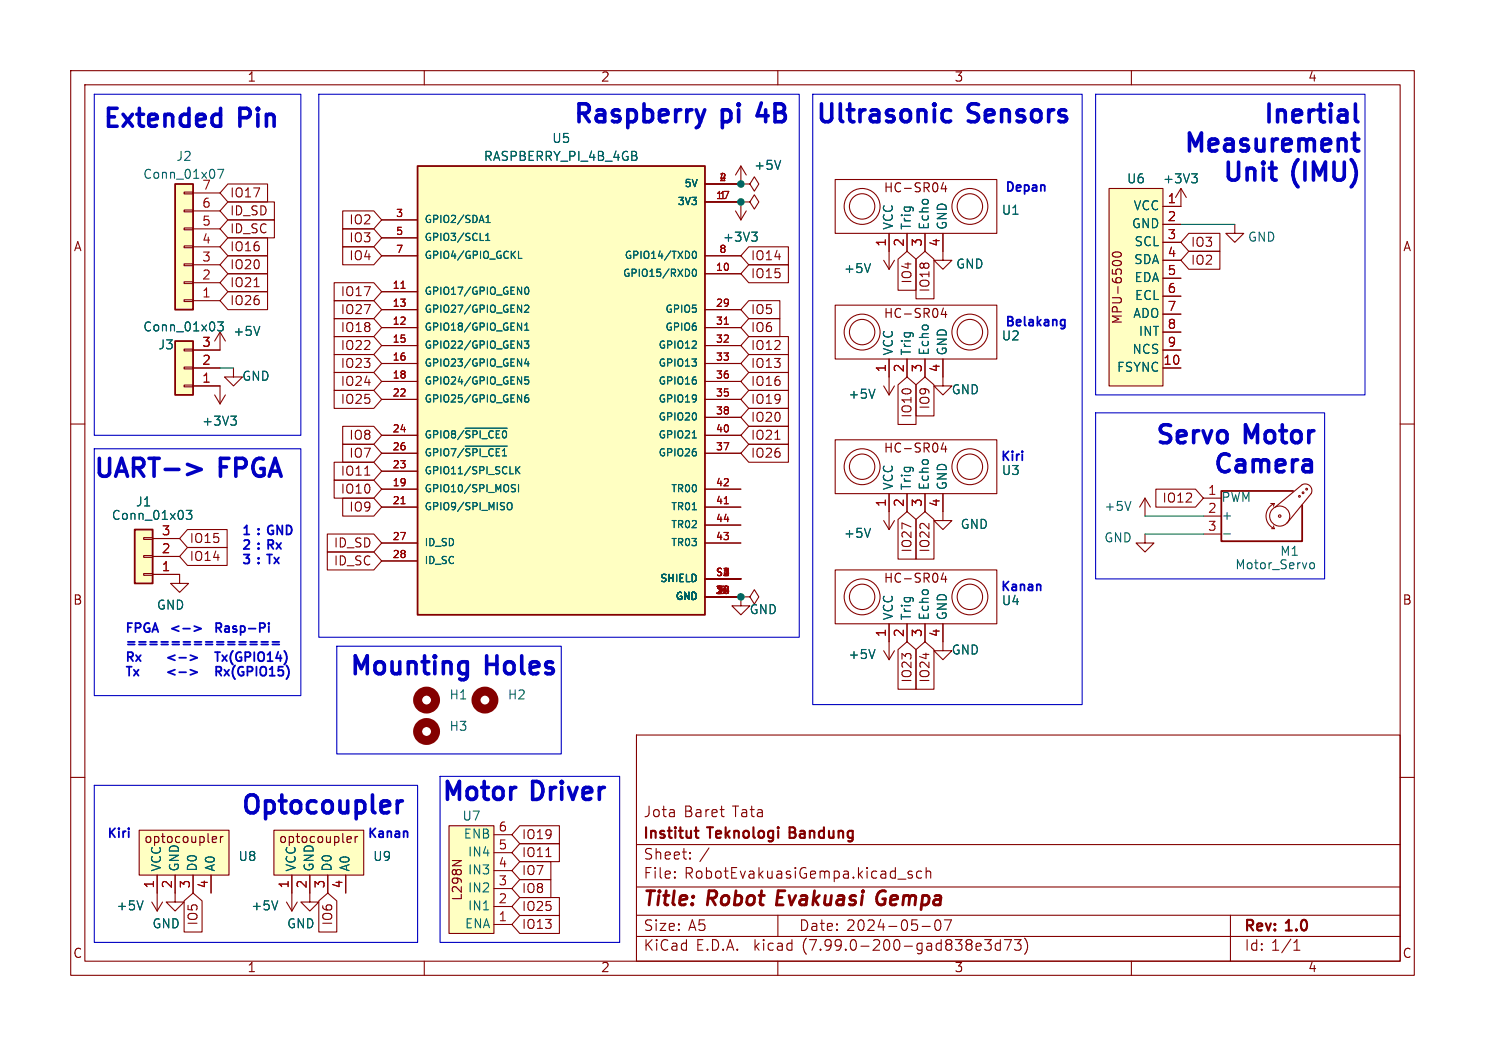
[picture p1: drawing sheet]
<svg xmlns="http://www.w3.org/2000/svg" width="210mm" height="148mm" viewBox="0 0 210 148" stroke-linecap="round" stroke-linejoin="round" font-family="sans-serif">
<g fill="none" stroke="#840000" stroke-width=".15">
<path d="M10 10h190v128h-190zM12 12h186v124h-186zM60 10v2M110 10v2M160 10v2M26 27.2h1.3v.2h-1.3zM26 29.7h1.3v.3h-1.3zM26 32.3h1.3v.2h-1.3zM26 34.8h1.3v.3h-1.3zM26 37.3h1.3v.3h-1.3zM26 39.9h1.3v.2h-1.3zM27.3 37.5h3.8"/>
<path d="M27.3 34.9h3.8M27.3 32.4h3.8M27.3 29.8h3.8M27.3 27.3h3.8M32.2 28.6h6.6v2.5h-6.6l-1.1-1.3zM32.2 26h5.6v2.6h-5.6l-1.1-1.3zM32.2 36.2h5.6v2.5h-5.6l-1.1-1.2zM32.2 33.7h5.6v2.5h-5.6l-1.1-1.3zM32.2 38.7h5.6v2.6h-5.6l-1.1-1.3zM32.2 31.1h6.6v2.6h-6.6l-1.1-1.3zM48.5 34.9h4.4l1.1 1.3-1.1 1.3h-4.4zM48.5 32.4h4.4l1.1 1.3-1.1 1.2h-4.4z"/>
<path d="M48.5 29.8h4.4l1.1 1.3-1.1 1.3h-4.4zM54 31.1h5.1M54 33.7h5.1M54 36.2h5.1M99.7 28.6h5.1M99.7 38.7h5.1M99.7 26h5.1M99.7 36.2h5.1M104 29.8l.8 1.3M104.8 26h1.2l.7-1 .6 1-.6 1.1-.7-1.1M104.8 26h.1M104.8 28.6h1.2l.7-1 .6 1-.6 1-.7-1"/>
<path d="M104.8 28.6h.1M104.8 23.5v2.5M104.8 28.6v2.5M104.8 23.5l-.8 1.3M104.8 23.5l.7 1.3M105.5 29.8l-.7 1.3M105.9 34.9h5.6v2.6h-5.6l-1.1-1.3zM105.9 37.5h5.6v2.5h-5.6l-1.1-1.3zM118.1 25.4h22.9v7.6h-22.9zM125 36.8l.7 1.3M125.7 33v5.1M126.5 36.8l-.8 1.3"/>
<path d="M127 36.7l1.3-1.1 1.2 1.1v4.4h-2.5zM128.3 33v2.6M129.5 36.7l1.3-1.1 1.3 1.1v5.6h-2.6zM130.8 33v2.6M133.3 33v3.8h1.3l-1.3 1.3-1.2-1.3h1.2M156.8 26.7h7.7v27.9h-7.7zM164.5 31.8h2.5M164.5 34.3h2.5M164.5 36.8h2.5M164.5 39.4h2.5M167 26.7l-.8 1.2M167 26.7v2.5h-2.5"/>
<path d="M167 26.7l.8 1.2M168.1 33h4.4v2.6h-4.4l-1.1-1.3zM168.1 35.6h4.4v2.5h-4.4l-1.1-1.3zM174.6 31.8v1.2h1.3l-1.3 1.3-1.2-1.3h1.2M10 60h2M26 42.4h1.3v.3h-1.3zM26 49.4h1.3v.3h-1.3zM26 51.9h1.3v.3h-1.3zM26 54.5h1.3v.2h-1.3zM27.3 54.6h3.8v2.6M27.3 42.5h3.8M27.3 40h3.8"/>
<path d="M27.3 52.1h3.8M30.4 55.9l.7 1.3M31.1 47l-.7 1.3M31.1 47v2.5h-3.8M31.1 47l.8 1.3M31.9 55.9l-.8 1.3M32.2 41.3h5.6v2.5h-5.6l-1.1-1.3zM33 52.1v1.2h1.3l-1.3 1.3-1.3-1.3h1.3M35.9 40.6h.8M47.3 42.5h5.6l1.1 1.3-1.1 1.3h-5.6zM47.3 40h5.6l1.1 1.3-1.1 1.2h-5.6zM47.3 47.6h5.6l1.1 1.3-1.1 1.3h-5.6z"/>
<path d="M47.3 55.2h5.6l1.1 1.3-1.1 1.3h-5.6zM47.3 45.1h5.6l1.1 1.3-1.1 1.2h-5.6zM47.3 50.2h5.6l1.1 1.2-1.1 1.3h-5.6zM47.3 52.7h5.6l1.1 1.3-1.1 1.2h-5.6zM54 41.3h5.1M54 46.4h5.1M54 43.8h5.1M54 48.9h5.1M54 51.4h5.1M54 54h5.1M54 56.5h5.1M99.7 46.4h5.1"/>
<path d="M99.7 43.8h5.1M99.7 48.9h5.1M99.7 51.4h5.1M99.7 54h5.1M99.7 56.5h5.1M99.7 59.1h5.1M105.9 55.2h5.6v2.6h-5.6l-1.1-1.3zM105.9 57.8h5.6v2.5h-5.6l-1.1-1.2zM105.9 52.7h5.6v2.5h-5.6l-1.1-1.2zM105.9 47.6h5.6v2.6h-5.6l-1.1-1.3zM105.9 50.2h5.6v2.5h-5.6l-1.1-1.3zM105.9 42.5h4.4v2.6h-4.4l-1.1-1.3z"/>
<path d="M105.9 45.1h4.4v2.5h-4.4l-1.1-1.2zM118.1 43.2h22.9v7.6h-22.9zM125 54.6l.7 1.3M125.7 50.8v5.1M126.5 54.6l-.8 1.3M127 54.5l1.3-1.2 1.2 1.2v5.6h-2.5zM128.3 50.8v2.5M129.5 54.5l1.3-1.2 1.3 1.2v4.4h-2.6zM130.8 50.8v2.5M133.3 50.8v3.8h1.3l-1.3 1.3-1.2-1.3h1.2M164.5 52.1h2.5M164.5 49.5h2.5"/>
<path d="M164.5 41.9h2.5M164.5 44.5h2.5M164.5 47h2.5M198 60h2M20.3 76.1h1.3v.2h-1.3zM20.3 78.6h1.3v.3h-1.3zM21.6 78.7h3.8M21.6 76.2h3.8M26.5 74.9h5.6v2.6h-5.6l-1.1-1.3zM26.5 77.5h5.6v2.5h-5.6l-1.1-1.3zM46.3 75.6h6.6l1.1 1.2-1.1 1.3h-6.6zM46.3 78.1h6.6l1.1 1.3-1.1 1.2h-6.6z"/>
<path d="M47.3 67.9h5.6l1.1 1.3-1.1 1.3h-5.6zM47.3 65.4h5.6l1.1 1.3-1.1 1.2h-5.6zM48.5 70.5h4.4l1.1 1.3-1.1 1.2h-4.4zM48.5 62.9h4.4l1.1 1.2-1.1 1.3h-4.4zM48.5 60.3h4.4l1.1 1.3-1.1 1.3h-4.4zM51.6 67.2h.7M54 69.2h5.1M54 71.8h5.1M54 66.7h5.1M54 61.6h5.1M54 64.1h5.1M54 76.8h5.1"/>
<path d="M54 79.4h5.1M99.7 69.2h5.1M99.7 71.8h5.1M99.7 61.6h5.1M99.7 64.1h5.1M99.7 76.8h5.1M99.7 74.3h5.1M105.9 62.9h5.6v2.5h-5.6l-1.1-1.3zM105.9 60.3h5.6v2.6h-5.6l-1.1-1.3zM109.6 62.2h.7M118.1 62.2h22.9v7.7h-22.9zM125 73.7l.7 1.2"/>
<path d="M125.7 69.9v5M126.5 73.7l-.8 1.2M127 73.5l1.3-1.1 1.2 1.1v5.6h-2.5zM128.3 69.9v2.5M129.5 73.5l1.3-1.1 1.3 1.1v5.6h-2.6zM130.8 69.9v2.5M133.3 69.9v3.8h1.3l-1.3 1.2-1.2-1.2h1.2M161.9 75.6v1.2h1.3l-1.3 1.3-1.2-1.3h1.2M161.9 70.5l-.7 1.3M161.9 70.5v2.5M161.9 70.5l.8 1.3M163.5 69.2h5.6l1.1 1.3-1.1 1.3h-5.6z"/>
<path d="M170.2 70.5h2.5M170.2 73h2.5M170.2 75.6h2.5M179.7 71.2h.5M179.8 74.8h.4M180.1 74.4l.1 .4M180.2 71.2a1.93 1.93 0 0 0-1.2 1.8 1.93 1.93 0 0 0 1.2 1.8M180.2 71.2l-.1 .4M180.3 71.8l3.8-3.2a.94 .94 0 0 1 1.1 .2 .94 .94 0 0 1 .2 1.1l-3.4 4.1M20.3 81.2h1.3v.2h-1.3zM21.6 81.3h3.8v1.3h1.3l-1.3 1.2-1.3-1.2h1.3M99.7 84.5h5.1"/>
<path d="M99.7 81.9h5.1M104.8 84.5h1.2l.7-1.1 .6 1.1-.6 1-.7-1M104.8 84.5h.1M104.8 84.5v1.2h1.2l-1.2 1.3-1.3-1.3h1.3M118.1 80.6h22.9v7.7h-22.9zM125 92.1l.7 1.2M125.7 88.3v5M126.5 92.1l-.8 1.2M127 91.9l1.3-1.1 1.2 1.1v5.6h-2.5zM128.3 88.3v2.5M129.5 91.9l1.3-1.1 1.3 1.1v5.6h-2.6zM130.8 88.3v2.5"/>
<path d="M133.3 88.3v3.8h1.3l-1.3 1.2-1.2-1.2h1.2M10 110h2M19.7 117.5h12.7v6.3h-12.7zM38.7 117.5h12.7v6.3h-12.7zM63.5 116.8h6.3v15.3h-6.3zM69.8 118.1h2.6M73.5 119.4h5.6v2.5h-5.6l-1.1-1.2zM73.5 116.8h5.6v2.6h-5.6l-1.1-1.3zM90 104h108v32h-108zM90 119.5h108M101.8 114.6h.6M102.3 115.6h.1"/>
<path d="M198 110h2M21.5 127.6l.7 1.3M22.2 123.8v5.1M23 127.6l-.8 1.3M24.8 123.8v3.8h1.2l-1.2 1.3-1.3-1.3h1.3M26 127.5l1.3-1.1 1.3 1.1v4.4h-2.6zM27.3 123.8v2.6M29.8 123.8v2.6M40.5 127.6l.8 1.3M41.3 123.8v5.1M42 127.6l-.7 1.3M43.8 123.8v3.8h1.3l-1.3 1.3-1.3-1.3h1.3"/>
<path d="M45.1 127.5l1.3-1.1 1.2 1.1v4.4h-2.5zM46.4 123.8v2.6M48.9 123.8v2.6M60 136v2M69.8 130.8h2.6M69.8 128.3h2.6M69.8 125.7h2.6M69.8 123.2h2.6M69.8 120.7h2.6M73.5 121.9h4.4v2.6h-4.4l-1.1-1.3zM73.5 127h5.6v2.5h-5.6l-1.1-1.2zM73.5 124.5h4.4v2.5h-4.4l-1.1-1.3z"/>
<path d="M73.5 129.5h5.6v2.6h-5.6l-1.1-1.3zM77.2 121.2h.7M90 132.5h108M90 129.5h108M90 125.5h108M95.4 124.1l.1 .1-.1 .1M95.4 123.3l.1 .1-.1 .1M97.6 121.4v.1v.1M97.6 120.6v.1v.1M110 136v2M110 129.5v3M129 123.3h-.4l-.2 .2 .1 .2 .5 .1v.2v.2l-.2 .1-.4-.1"/>
<path d="M130.3 123.3h-.4l-.3 .2v.5l.2 .2 .1 .1 .4-.1M130.4 131.1h1.2M131 123.4a.37 .37 0 0 1 .6 .1v.8M131 122.8v1.5M132.3 130.3a1.02 1.02 0 0 0 .2 1.4h.2a.91 .91 0 0 0 .2-1.4M134.5 130.2l-.6 1.5M139.2 133h1l-.5 .5a.41 .41 0 0 1 .5 .3v.4l-.2 .2-.5 .1-.3-.2M141.5 133.5h-.5l-.2 .2v.5l.1 .2 .1 .1 .5-.1M141.5 133v1.5M142 133h1l-.6 1.5M143.5 133h.9l-.5 .5a.41 .41 0 0 1 .5 .3v.4l-.2 .2-.5 .1-.2-.2M144.9 132.7a1.72 1.72 0 0 1 0 2.3"/>
<path d="M160 136v2M174 129.5v6.5M183 134.5h.8M183 133.4l.4-.4v1.5"/>
<circle cx="121.9" cy="29.2" r="2.54"/>
<circle cx="121.9" cy="29.2" r="1.8"/>
<circle cx="137.2" cy="29.2" r="2.54"/>
<circle cx="137.2" cy="29.2" r="1.8"/>
<circle cx="121.9" cy="47" r="2.54"/>
<circle cx="121.9" cy="47" r="1.8"/>
<circle cx="137.2" cy="47" r="2.54"/>
<circle cx="137.2" cy="47" r="1.8"/>
<circle cx="121.9" cy="66" r="2.54"/>
<circle cx="121.9" cy="66" r="1.8"/>
<circle cx="137.2" cy="66" r="2.54"/>
<circle cx="137.2" cy="66" r="1.8"/>
<circle cx="181" cy="73" r=".18"/>
<circle cx="181" cy="73" r="1.42"/>
<circle cx="183.8" cy="70.2" r=".13"/>
<circle cx="184.3" cy="69.7" r=".13"/>
<circle cx="184.8" cy="69.2" r=".13"/>
<circle cx="121.9" cy="84.5" r="2.54"/>
<circle cx="121.9" cy="84.5" r="1.8"/>
<circle cx="137.2" cy="84.5" r="2.54"/>
<circle cx="137.2" cy="84.5" r="1.8"/>
</g>
<path d="M124.8 126a1.2 1.2 0 0 0-.6 1.9l.5 .1" fill="none" stroke="#840000" stroke-width=".4"/>
<path d="M98.2 117.6h.6M98.6 118.6h.2" fill="none" stroke="#840000" stroke-width=".3"/>
<g fill="#ffffc2" stroke="#ffffc2" stroke-width=".14">
<path d="M59.1 23.5h40.6v63.5h-40.6z"/>
<path d="M24.8 26h2.5v17.8h-2.5z"/>
<path d="M24.8 48.3h2.5v7.6h-2.5z"/>
<path d="M156.8 26.7h7.7v27.9h-7.7z"/>
<path d="M19 74.9h2.6v7.7h-2.6z"/>
<path d="M63.5 116.8h6.3v15.3h-6.3z"/>
<path d="M19.7 117.5h12.7v6.3h-12.7z"/>
<path d="M38.7 117.5h12.7v6.3h-12.7z"/>
</g>
<path d="M24.8 26h2.5v17.8h-2.5zM59.1 23.5h40.6v63.5h-40.6zM24.8 48.3h2.5v7.6h-2.5zM19 74.9h2.6v7.7h-2.6zM182.9 69.5h-10.2v7.1h11.4v-5.1" fill="none" stroke="#840000" stroke-width=".25"/>
<g fill="none" stroke="#006464" stroke-width=".15">
<path d="M30.8 24h.8l-.5 1.2M68.7 34h.6M68.7 33.3l.3-.3v1M68.7 31.5h.6M68.7 30.8l.3-.3v1M73.3 36.6h.5M98 38.2l.1-.1a.54 .54 0 0 1 .4 .5 .54 .54 0 0 1-.4 .5l-.1-.1-.1-.3zM98 35.6h.1a.54 .54 0 0 1 .4 .5 .54 .54 0 0 1-.4 .5l-.1-.1-.1-.3zM106.3 32.9h.8l-.5 .4M106.8 33.3l.3 .3v.3l-.3 .2M110.4 22.7l-.4 1.3M123.1 37.3l-.4 1.3"/>
<path d="M168.5 24.6h.8l-.4 .5M169.1 25.1l.2 .2v.3l-.2 .3M30.8 45.6h.8l-.5 .4 .4 .2v.5l-.2 .1h-.3l-.2-.1M32.6 58.9h.8l-.4 .5M33.2 59.4l.2 .2v.3l-.2 .3M36.7 46.2l-.4 1.3M74.1 48.3h.7l-.4 .3 .3 .1v.5l-.1 .1-.4-.1M74.2 43.3l.4-.1 .2 .3-.7 .7h.7M74.2 46.7h.6M74.2 46l.3-.3v1M74.3 40.7l.1-.1a.54 .54 0 0 1 .4 .5 .54 .54 0 0 1-.4 .5h-.1l-.1-.3zM74.4 50.7l-.2 .8h.6"/>
<path d="M74.7 55.9h-.3a.68 .68 0 0 0 0 1l.3-.1 .1-.3-.2-.2h-.2l-.2 .2M74.7 51.1v.7M74.7 53.3h-.5v.5l.1-.1 .4 .1 .1 .1-.1 .4h-.1h-.4M123.7 55.1l-.4 1.2M26.3 72.2h.8l-.4 .5 .4 .1v.6l-.2 .1h-.4l-.2-.1M60.5 63.5l-.2 .4M60.8 61h-.3l-.2 .4M61.3 63.5v1M61.8 63.5l.1 .3M61.9 61.3l-.1-.3h-.5v1M62.3 61v1M62.3 63.5v1"/>
<path d="M62.8 61.3a.34 .34 0 0 1 .3-.4 .34 .34 0 0 1 .4 .4M62.9 63.5l-.1 .3M63.3 63.5l.2 .3M63.9 61.3l-.1-.2 .2-.1h.4v.3M64.5 63.5l-.5 1M65.6 60.9l-.9 1.3M65.6 63.4l-.9 1.4M65.8 60.6h5.9M65.8 63.1h5.9M66 63.5l-.1 .2v.2M66.5 61h-.5l-.1 .1v.2M66.9 63.5v1"/>
<path d="M67.4 63.5l.1 .3M67.5 61.3l-.1-.3h-.5v1M67.9 61v1M67.9 63.5v1M69.3 63.5l-.2 .4M69.7 63.5v.1M69.7 61h-.1h-.3l-.2 .4M70.2 63.5v1M70.7 61h-.5v1M71.1 61.3l.1-.3h.1h.2l.1 .3M71.1 63.8l.2-.3v1M71.9 71.2l.1-.1a.34 .34 0 0 1 .4 .4v.3a.34 .34 0 0 1-.2 .3 .34 .34 0 0 1-.3 0"/>
<path d="M72.5 69.1l.3 .1 .1 .2-.2 .2h-.2M72.5 68.6h.4M72.9 66v1M73.1 66.5l.4 .5M73.3 68.6v1M73.5 66l-.6 .6M97.9 72.1h.6M97.9 62h.6M123.1 74.8l-.4 1.2M159.9 71l-.4 1.2M173 75.5h1M185.3 79.8l.3-.2 .3 .3v.3l-.1 .2-.3 .1-.2-.1"/>
<path d="M123.7 91.9l-.4 1.3M20.2 127.5l-.4 1.2M39.3 127.5l-.4 1.2M68.4 128.7h.7"/>
</g>
<path d="M56.7 40.8h.6M102.4 45.9h.6M56.7 71.3h.6M102.4 71.3h.6" fill="none" stroke="#a90000" stroke-width=".15"/>
<g fill="none" stroke="#840000" stroke-width=".16">
<path d="M133.4 25.8l-.3 .9h.8M133.7 26.3v.8M157.4 35.8a.84 .84 0 0 1 1.2 .2 .69 .69 0 0 1-1.2 .3l-.1-.2zM157.4 37l.4-.1 .7 .1M133.4 43.6l-.3 .9h.8M133.7 44.1v.8M133.4 62.6l-.3 .9h.8M133.7 63.1v.9M133.4 81.1l-.3 .9h.8M133.7 81.5v.9M30.1 119.2h.5M30.1 118.4h.3h.2v.3l-.6 .1"/>
<path d="M31.2 118.4v.8M31.5 118.4h-.2l-.1 .2M49.1 119.2h.5M49.1 118.4h.4h.1l.1 .3-.6 .1M50.2 118.4v.8M50.6 118.4h-.3l-.1 .2M64 121.8h1.2l-1.2 .7"/>
</g>
<g fill="none" stroke="#840000" stroke-width="1.3">
<circle cx="60.3" cy="99.1" r="1.27"/>
<circle cx="68.6" cy="99.1" r="1.27"/>
<circle cx="60.3" cy="103.5" r="1.27"/>
</g>
<g fill="none" stroke="#0000c2" stroke-width=".51">
<path d="M30.5 16.2h.5l.2 .1M31.2 15.3v2.6M31.2 17.7l-.2 .2h-.5M133.7 15.5h.5l.2 .2M134.4 17.1l-.2 .1h-.5M191.2 19.7h1M191.6 18.8v2.2l.1 .2 .5 .2M191.7 14.7v2.2l.1 .2 .2 .2M179.5 23.8h1M180.2 25.5h.3M26.5 65.7l1.9 .7-1.9 .8M185.1 65.1l.2 .1 .2 .2v1.4"/>
<path d="M185.5 66.6l-.3 .2h-.6M185.5 65.7l-.3 .1h-.6M65.4 93.6h.4l.3 .2M66.1 93.6v2.1l-.1 .2-.4 .3M66.1 95.2l-.3 .1h-.4M56.2 113.3v1.7M56.9 113.3a.65 .65 0 0 0-.7 .5M72.7 111.4h.3"/>
</g>
<g fill="none" stroke="#0000c2" stroke-width=".25">
<path d="M32.2 90.8h1M32.2 91.2h1M33.8 90.8h1M33.8 91.2h1M35.2 89h.9M35.4 90.8h.9M35.4 91.2h.9M36.7 88.8h.7l.1-.2-.1-.3-.2-.1h-.5v1.2M37 90.8h.9M37 91.2h.9M37.8 93.6h.8M37.8 92.6l.4-.3v1.3"/>
<path d="M38 88.2v.1M38 88.6v.8M38.1 95.6h.8M38.1 94.7l.4-.4v1.3M38.5 90.8h1M38.5 91.2h1M39.3 92.2l-.3 .9h.8M39.7 92.7v.9M40 94.3h-.6l-.1 .6 .2-.1 .5 .1 .1 .2-.1 .4-.2 .1h-.3l-.2-.1M40.2 92.1a1.46 1.46 0 0 1 0 1.9M40.5 94.2a1.46 1.46 0 0 1 0 1.9"/>
</g>
<path d="M13.3 13.3h29.2v48.3h-29.2zM45.1 13.3h67.9v76.9h-67.9zM114.9 13.3h38.1v86.4h-38.1zM154.9 13.3h38.1v42.6h-38.1zM154.9 58.4h32.4v23.5h-32.4zM13.3 63.5h29.2v34.9h-29.2zM47.6 91.4h31.8v15.3h-31.8zM13.3 111.1h45.8v22.3h-45.8zM62.2 109.9h25.4v23.5h-25.4z" fill="none" stroke="#0000c2" stroke-width=".15"/>
<path d="M167 31.8h7.6M31.1 52.1h1.9M161.9 73h8.3M161.9 75.6h8.3" fill="none" stroke="#009600" stroke-width=".15"/>
<g fill="#009600" stroke="#009600" stroke-width=".15">
<circle cx="104.8" cy="26" r=".46"/>
<circle cx="104.8" cy="28.6" r=".46"/>
<circle cx="104.8" cy="84.5" r=".46"/>
</g>
<g font-size="3.5" fill="#0000c2">
<text x="81.3" y="17.8">Raspberry</text>
<text x="102.3" y="17.8">pi</text>
<text x="108.1" y="17.8">4B</text>
<text x="115.6" y="17.8">Ultrasonic</text>
<text x="137.2" y="17.8">Sensors</text>
<text x="178.1" y="17.8">Inertial</text>
<text x="14" y="18.4">Extended</text>
<text x="33.3" y="18.4">Pin</text>
<text x="166.8" y="21.9">Measurement</text>
<text x="172.3" y="26">Unit</text>
<text x="182.2" y="26">(IMU)</text>
<text x="162.8" y="63.2">Servo</text>
<text x="175.5" y="63.2">Motor</text>
<text x="12.7" y="67.9">UART-&gt;</text>
<text x="30.6" y="67.9">FPGA</text>
<text x="171" y="67.3">Camera</text>
<text x="48.9" y="95.9">Mounting</text>
<text x="68.2" y="95.9">Holes</text>
<text x="61.9" y="113.7">Motor</text>
<text x="74.7" y="113.7">Driver</text>
<text x="33.5" y="115.6">Optocoupler</text>
</g>
<g font-size="2.8" fill="#840000">
<text x="91" y="128.8">Title:</text>
<text x="100.1" y="128.8">Robot</text>
<text x="110.5" y="128.8">Evakuasi</text>
<text x="125.3" y="128.8">Gempa</text>
</g>
<g font-size="2.1" fill="#840000">
<text x="91" y="119.1">Institut</text>
<text x="91" y="115.9">Jota</text>
<text x="96.7" y="115.9">Baret</text>
<text x="100.3" y="119.1">Teknologi</text>
<text x="103.6" y="115.9">Tata</text>
<text x="112.2" y="119.1">Bandung</text>
<text x="91" y="124.6">File:</text>
<text x="91" y="121.9">Sheet:</text>
<text x="96.8" y="124.6">RobotEvakuasiGempa.kicad_sch</text>
<text x="98.9" y="121.9">/</text>
<text x="91" y="134.8">KiCad</text>
<text x="91" y="132">Size:</text>
<text x="97.3" y="132">A5</text>
<text x="98.4" y="134.8">E.D.A.</text>
<text x="106.7" y="134.8">kicad</text>
<text x="113" y="132">Date:</text>
<text x="113.6" y="134.8">(7.99.0-200-gad838e3d73)</text>
<text x="119.7" y="132">2024-05-07</text>
<text x="176" y="132.2">Rev:</text>
<text x="176" y="134.8">Id: 1/1</text>
<text x="182" y="132.2">1.0</text>
</g>
<g font-size="1.8" fill="#840000">
<text x="35" y="11.8">1</text>
<text x="85" y="11.8">2</text>
<text x="135" y="11.8">3</text>
<text x="185" y="11.8">4</text>
<text x="32.5" y="28.2">IO17</text>
<text x="124.9" y="27.5">HC-SR04</text>
<text x="10.4" y="35.8">A</text>
<text x="32.5" y="30.8">ID_SD</text>
<text x="32.5" y="35.8">IO16</text>
<text x="32.5" y="33.3">ID_SC</text>
<text x="49.3" y="34.6">IO3</text>
<text x="49.3" y="32">IO2</text>
<text x="168.4" y="35.2">IO3</text>
<text x="198.4" y="35.8">A</text>
<text x="32.5" y="38.4">IO20</text>
<text x="32.5" y="40.9">IO21</text>
<text x="49.3" y="37.1">IO4</text>
<text x="106.2" y="37.1">IO14</text>
<text x="106.2" y="39.7">IO15</text>
<text x="129.2" y="40.3" transform="rotate(-90 129.2 40.3)">IO4</text>
<text x="131.7" y="41.5" transform="rotate(-90 131.7 41.5)">IO18</text>
<text x="168.4" y="37.7">IO2</text>
<text x="32.5" y="43.5">IO26</text>
<text x="48.1" y="44.7">IO27</text>
<text x="48.1" y="42.2">IO17</text>
<text x="48.1" y="47.3">IO18</text>
<text x="106.2" y="44.7">IO5</text>
<text x="106.2" y="47.3">IO6</text>
<text x="124.9" y="45.3">HC-SR04</text>
<text x="158.9" y="45.9" transform="rotate(-90 158.9 45.9)">MPU-6500</text>
<text x="48.1" y="49.8">IO22</text>
<text x="48.1" y="52.4">IO23</text>
<text x="106.2" y="49.8">IO12</text>
<text x="106.2" y="52.4">IO13</text>
<text x="48.1" y="57.4">IO25</text>
<text x="48.1" y="54.9">IO24</text>
<text x="106.2" y="57.4">IO19</text>
<text x="106.2" y="60">IO20</text>
<text x="106.2" y="54.9">IO16</text>
<text x="129.2" y="59.3" transform="rotate(-90 129.2 59.3)">IO10</text>
<text x="131.7" y="58" transform="rotate(-90 131.7 58)">IO9</text>
<text x="49.3" y="65.1">IO7</text>
<text x="49.3" y="62.5">IO8</text>
<text x="106.2" y="65.1">IO26</text>
<text x="106.2" y="62.5">IO21</text>
<text x="124.9" y="64.3">HC-SR04</text>
<text x="48.1" y="70.1">IO10</text>
<text x="48.1" y="67.6">IO11</text>
<text x="164.3" y="71.4">IO12</text>
<text x="26.8" y="77.1">IO15</text>
<text x="47.1" y="77.8">ID_SD</text>
<text x="49.3" y="72.7">IO9</text>
<text x="26.8" y="79.7">IO14</text>
<text x="47.1" y="80.3">ID_SC</text>
<text x="124.9" y="82.7">HC-SR04</text>
<text x="129.2" y="78.3" transform="rotate(-90 129.2 78.3)">IO27</text>
<text x="131.7" y="78.3" transform="rotate(-90 131.7 78.3)">IO22</text>
<text x="10.3" y="85.8">B</text>
<text x="198.3" y="85.8">B</text>
<text x="129.2" y="96.7" transform="rotate(-90 129.2 96.7)">IO23</text>
<text x="131.7" y="96.7" transform="rotate(-90 131.7 96.7)">IO24</text>
<text x="20.3" y="119.6">optocoupler</text>
<text x="39.4" y="119.6">optocoupler</text>
<text x="73.8" y="119">IO19</text>
<text x="73.8" y="124.1">IO7</text>
<text x="73.8" y="121.6">IO11</text>
<text x="28.2" y="131.1" transform="rotate(-90 28.2 131.1)">IO5</text>
<text x="47.3" y="131.1" transform="rotate(-90 47.3 131.1)">IO6</text>
<text x="65.6" y="127.5" transform="rotate(-90 65.6 127.5)">L298N</text>
<text x="73.8" y="129.2">IO25</text>
<text x="73.8" y="126.6">IO8</text>
<text x="73.8" y="131.7">IO13</text>
<text x="10.3" y="135.8">C</text>
<text x="35" y="137.8">1</text>
<text x="85" y="137.8">2</text>
<text x="135" y="137.8">3</text>
<text x="185" y="137.8">4</text>
<text x="198.3" y="135.8">C</text>
</g>
<g font-size="1.8" fill="#006464">
<text x="24.9" y="23.1">J2</text>
<text x="68.4" y="23.1">RASPBERRY_PI_4B_4GB</text>
<text x="78" y="20.5">U5</text>
<text x="20.2" y="25.6">Conn_01x07</text>
<text x="28.5" y="27.1">7</text>
<text x="106.6" y="24.3">+5V</text>
<text x="159.3" y="26.2">U6</text>
<text x="164.4" y="26.2">+3V3</text>
<text x="102.2" y="34.5">+3V3</text>
<text x="126.6" y="32.5" transform="rotate(-90 126.6 32.5)">VCC</text>
<text x="129.1" y="32.5" transform="rotate(-90 129.1 32.5)">Trig</text>
<text x="131.6" y="32.5" transform="rotate(-90 131.6 32.5)">Echo</text>
<text x="134.2" y="32.5" transform="rotate(-90 134.2 32.5)">GND</text>
<text x="141.6" y="30.7">U1</text>
<text x="160" y="32.6">GND</text>
<text x="160.2" y="30">VCC</text>
<text x="160.3" y="35.1">SCL</text>
<text x="176.4" y="34.5">GND</text>
<text x="119.3" y="38.9">+5V</text>
<text x="135.2" y="38.3">GND</text>
<text x="160.3" y="37.7">SDA</text>
<text x="160.3" y="40.2">EDA</text>
<text x="20.2" y="47.2">Conn_01x03</text>
<text x="32.9" y="47.8">+5V</text>
<text x="160.1" y="45.3">ADO</text>
<text x="160.4" y="42.7">ECL</text>
<text x="160.9" y="47.8">INT</text>
<text x="22.3" y="49.7">J3</text>
<text x="126.6" y="50.3" transform="rotate(-90 126.6 50.3)">VCC</text>
<text x="129.1" y="50.3" transform="rotate(-90 129.1 50.3)">Trig</text>
<text x="131.6" y="50.3" transform="rotate(-90 131.6 50.3)">Echo</text>
<text x="134.2" y="50.3" transform="rotate(-90 134.2 50.3)">GND</text>
<text x="141.6" y="48.5">U2</text>
<text x="157.8" y="52.9">FSYNC</text>
<text x="160" y="50.4">NCS</text>
<text x="34.2" y="54.2">GND</text>
<text x="119.9" y="56.7">+5V</text>
<text x="134.5" y="56.1">GND</text>
<text x="28.5" y="60.5">+3V3</text>
<text x="19.2" y="71.9">J1</text>
<text x="126.6" y="69.3" transform="rotate(-90 126.6 69.3)">VCC</text>
<text x="129.1" y="69.3" transform="rotate(-90 129.1 69.3)">Trig</text>
<text x="131.6" y="69.3" transform="rotate(-90 131.6 69.3)">Echo</text>
<text x="134.2" y="69.3" transform="rotate(-90 134.2 69.3)">GND</text>
<text x="141.6" y="67.5">U3</text>
<text x="172.7" y="71.3">PWM</text>
<text x="15.8" y="73.9">Conn_01x03</text>
<text x="119.3" y="76.4">+5V</text>
<text x="135.8" y="75.1">GND</text>
<text x="156.1" y="72.6">+5V</text>
<text x="156.1" y="77">GND</text>
<text x="172.7" y="73.9">+</text>
<text x="174.6" y="80.8">Motor_Servo</text>
<text x="181" y="78.9">M1</text>
<text x="22.1" y="86.6">GND</text>
<text x="106" y="87.2">GND</text>
<text x="126.6" y="87.8" transform="rotate(-90 126.6 87.8)">VCC</text>
<text x="129.1" y="87.8" transform="rotate(-90 129.1 87.8)">Trig</text>
<text x="131.6" y="87.8" transform="rotate(-90 131.6 87.8)">Echo</text>
<text x="134.2" y="87.8" transform="rotate(-90 134.2 87.8)">GND</text>
<text x="141.6" y="85.9">U4</text>
<text x="119.9" y="93.5">+5V</text>
<text x="134.5" y="92.9">GND</text>
<text x="63.5" y="99.3">H1</text>
<text x="71.8" y="99.3">H2</text>
<text x="63.5" y="103.7">H3</text>
<text x="65.3" y="116.4">U7</text>
<text x="65.5" y="118.9">ENB</text>
<text x="23.1" y="123.3" transform="rotate(-90 23.1 123.3)">VCC</text>
<text x="25.6" y="123.3" transform="rotate(-90 25.6 123.3)">GND</text>
<text x="28.1" y="123.3" transform="rotate(-90 28.1 123.3)">D0</text>
<text x="30.7" y="123.3" transform="rotate(-90 30.7 123.3)">A0</text>
<text x="33.7" y="122.1">U8</text>
<text x="42.1" y="123.3" transform="rotate(-90 42.1 123.3)">VCC</text>
<text x="44.6" y="123.3" transform="rotate(-90 44.6 123.3)">GND</text>
<text x="47.2" y="123.3" transform="rotate(-90 47.2 123.3)">D0</text>
<text x="49.7" y="123.3" transform="rotate(-90 49.7 123.3)">A0</text>
<text x="52.7" y="122.1">U9</text>
<text x="66.1" y="124">IN3</text>
<text x="66.1" y="121.5">IN4</text>
<text x="16.4" y="129.1">+5V</text>
<text x="21.5" y="131.6">GND</text>
<text x="35.5" y="129.1">+5V</text>
<text x="40.5" y="131.6">GND</text>
<text x="65.6" y="131.6">ENA</text>
<text x="66.1" y="129.1">IN1</text>
<text x="66.1" y="126.6">IN2</text>
</g>
<g font-size="1.8" fill="#a90000">
<text x="28.5" y="29.6">6</text>
<text x="165.1" y="29">1</text>
<text x="28.5" y="34.7">4</text>
<text x="28.5" y="32.1">5</text>
<text x="125.5" y="35" transform="rotate(-90 125.5 35)">1</text>
<text x="128" y="35" transform="rotate(-90 128 35)">2</text>
<text x="130.6" y="35" transform="rotate(-90 130.6 35)">3</text>
<text x="133.1" y="35" transform="rotate(-90 133.1 35)">4</text>
<text x="165.1" y="31.5">2</text>
<text x="165.1" y="34">3</text>
<text x="28.5" y="39.8">2</text>
<text x="28.5" y="37.2">3</text>
<text x="165.1" y="36.6">4</text>
<text x="165.1" y="39.1">5</text>
<text x="165.1" y="41.7">6</text>
<text x="28.5" y="42.3">1</text>
<text x="165.1" y="44.2">7</text>
<text x="165.1" y="46.7">8</text>
<text x="28.5" y="51.8">2</text>
<text x="28.5" y="49.3">3</text>
<text x="125.5" y="52.7" transform="rotate(-90 125.5 52.7)">1</text>
<text x="128" y="52.7" transform="rotate(-90 128 52.7)">2</text>
<text x="130.6" y="52.7" transform="rotate(-90 130.6 52.7)">3</text>
<text x="133.1" y="52.7" transform="rotate(-90 133.1 52.7)">4</text>
<text x="164.5" y="51.8">10</text>
<text x="165.1" y="49.3">9</text>
<text x="28.5" y="54.4">1</text>
<text x="125.5" y="71.8" transform="rotate(-90 125.5 71.8)">1</text>
<text x="128" y="71.8" transform="rotate(-90 128 71.8)">2</text>
<text x="130.6" y="71.8" transform="rotate(-90 130.6 71.8)">3</text>
<text x="133.1" y="71.8" transform="rotate(-90 133.1 71.8)">4</text>
<text x="170.8" y="70.2">1</text>
<text x="22.8" y="75.9">3</text>
<text x="170.8" y="72.8">2</text>
<text x="170.8" y="75.3">3</text>
<text x="22.8" y="81">1</text>
<text x="22.8" y="78.5">2</text>
<text x="125.5" y="90.2" transform="rotate(-90 125.5 90.2)">1</text>
<text x="128" y="90.2" transform="rotate(-90 128 90.2)">2</text>
<text x="130.6" y="90.2" transform="rotate(-90 130.6 90.2)">3</text>
<text x="133.1" y="90.2" transform="rotate(-90 133.1 90.2)">4</text>
<text x="70.5" y="117.9">6</text>
<text x="22" y="125.8" transform="rotate(-90 22 125.8)">1</text>
<text x="24.5" y="125.8" transform="rotate(-90 24.5 125.8)">2</text>
<text x="27.1" y="125.8" transform="rotate(-90 27.1 125.8)">3</text>
<text x="29.6" y="125.8" transform="rotate(-90 29.6 125.8)">4</text>
<text x="41" y="125.8" transform="rotate(-90 41 125.8)">1</text>
<text x="43.6" y="125.8" transform="rotate(-90 43.6 125.8)">2</text>
<text x="46.1" y="125.8" transform="rotate(-90 46.1 125.8)">3</text>
<text x="48.6" y="125.8" transform="rotate(-90 48.6 125.8)">4</text>
<text x="70.5" y="125.5">3</text>
<text x="70.5" y="122.9">4</text>
<text x="70.5" y="120.4">5</text>
<text x="70.5" y="130.6">1</text>
<text x="70.5" y="128">2</text>
</g>
<g font-size="1.8" fill="#0000c2">
<text x="142.2" y="27.3">Depan</text>
<text x="142.2" y="46.4">Belakang</text>
<text x="141.6" y="65.4">Kiri</text>
<text x="34.3" y="75.9">1</text>
<text x="34.3" y="78">2</text>
<text x="36.6" y="75.9">: GND</text>
<text x="36.6" y="78">: Rx</text>
<text x="34.3" y="80">3</text>
<text x="36.6" y="80">: Tx</text>
<text x="141.6" y="83.8">Kanan</text>
<text x="17.8" y="89.7">FPGA</text>
<text x="24.8" y="89.7">&lt;-&gt; Rasp-Pi</text>
<text x="17.8" y="91.8">==============</text>
<text x="17.8" y="93.8">Rx</text>
<text x="17.8" y="95.9">Tx</text>
<text x="24.2" y="93.8">&lt;-&gt; Tx(GPIO14)</text>
<text x="24.2" y="95.9">&lt;-&gt; Rx(GPIO15)</text>
<text x="15.2" y="118.7">Kiri</text>
<text x="52.1" y="118.7">Kanan</text>
</g>
<g font-size="1.4" fill="#006464">
<text x="95.7" y="29.3">3V3</text>
<text x="96.7" y="26.7">5V</text>
<text x="60.1" y="31.8">GPIO2/SDA1</text>
<text x="60.1" y="34.4">GPIO3/SCL1</text>
<text x="60.1" y="42">GPIO17/GPIO_GEN0</text>
<text x="60.1" y="36.9">GPIO4/GPIO_GCKL</text>
<text x="88" y="39.4">GPIO15/RXD0</text>
<text x="88.2" y="36.9">GPIO14/TXD0</text>
<text x="60.1" y="47.1">GPIO18/GPIO_GEN1</text>
<text x="60.1" y="44.5">GPIO27/GPIO_GEN2</text>
<text x="94" y="44.5">GPIO5</text>
<text x="94" y="47.1">GPIO6</text>
<text x="60.1" y="49.6">GPIO22/GPIO_GEN3</text>
<text x="60.1" y="52.1">GPIO23/GPIO_GEN4</text>
<text x="93" y="49.6">GPIO12</text>
<text x="93" y="52.1">GPIO13</text>
<text x="60.1" y="54.7">GPIO24/GPIO_GEN5</text>
<text x="60.1" y="57.2">GPIO25/GPIO_GEN6</text>
<text x="93" y="57.2">GPIO19</text>
<text x="93" y="54.7">GPIO16</text>
<text x="93" y="59.8">GPIO20</text>
<text x="60.1" y="62.8">GPIO8/~{SPI_CE0}</text>
<text x="60.1" y="65.3">GPIO7/~{SPI_CE1}</text>
<text x="93" y="64.8">GPIO26</text>
<text x="93" y="62.3">GPIO21</text>
<text x="60.1" y="69.9">GPIO10/SPI_MOSI</text>
<text x="60.1" y="67.4">GPIO11/SPI_SCLK</text>
<text x="94.8" y="69.9">TR00</text>
<text x="60.1" y="72.5">GPIO9/SPI_MISO</text>
<text x="60.1" y="77.5">ID_SD</text>
<text x="94.8" y="72.5">TR01</text>
<text x="94.8" y="77.5">TR03</text>
<text x="94.8" y="75">TR02</text>
<text x="60.1" y="80.1">ID_SC</text>
<text x="93.2" y="82.6">SHIELD</text>
<text x="95.4" y="85.2">GND</text>
</g>
<g font-size="1.4" fill="#a90000">
<text x="101.2" y="28.3">17</text>
<text x="101.7" y="28.3">1</text>
<text x="101.7" y="25.8">2</text>
<text x="55.9" y="30.9">3</text>
<text x="55.9" y="33.4">5</text>
<text x="55.9" y="35.9">7</text>
<text x="101.7" y="35.9">8</text>
<text x="55.5" y="41">11</text>
<text x="101.2" y="38.5">10</text>
<text x="55.5" y="46.1">12</text>
<text x="55.5" y="43.6">13</text>
<text x="101.2" y="43.6">29</text>
<text x="101.2" y="46.1">31</text>
<text x="55.5" y="48.6">15</text>
<text x="55.5" y="51.2">16</text>
<text x="55.5" y="53.7">18</text>
<text x="101.2" y="48.6">32</text>
<text x="101.2" y="51.2">33</text>
<text x="101.2" y="53.7">36</text>
<text x="55.5" y="56.3">22</text>
<text x="101.2" y="56.3">35</text>
<text x="101.2" y="58.8">38</text>
<text x="55.5" y="61.3">24</text>
<text x="55.5" y="63.9">26</text>
<text x="101.2" y="63.9">37</text>
<text x="101.2" y="61.3">40</text>
<text x="55.5" y="69">19</text>
<text x="55.5" y="71.5">21</text>
<text x="55.5" y="66.4">23</text>
<text x="101.2" y="71.5">41</text>
<text x="101.2" y="69">42</text>
<text x="55.5" y="76.6">27</text>
<text x="101.2" y="76.6">43</text>
<text x="101.2" y="74">44</text>
<text x="55.5" y="79.1">28</text>
<text x="101.2" y="81.7">S1</text>
<text x="102.1" y="81.7">2</text>
<text x="101.2" y="84.2">14</text>
<text x="101.7" y="84.2">9</text>
</g>
</svg>
